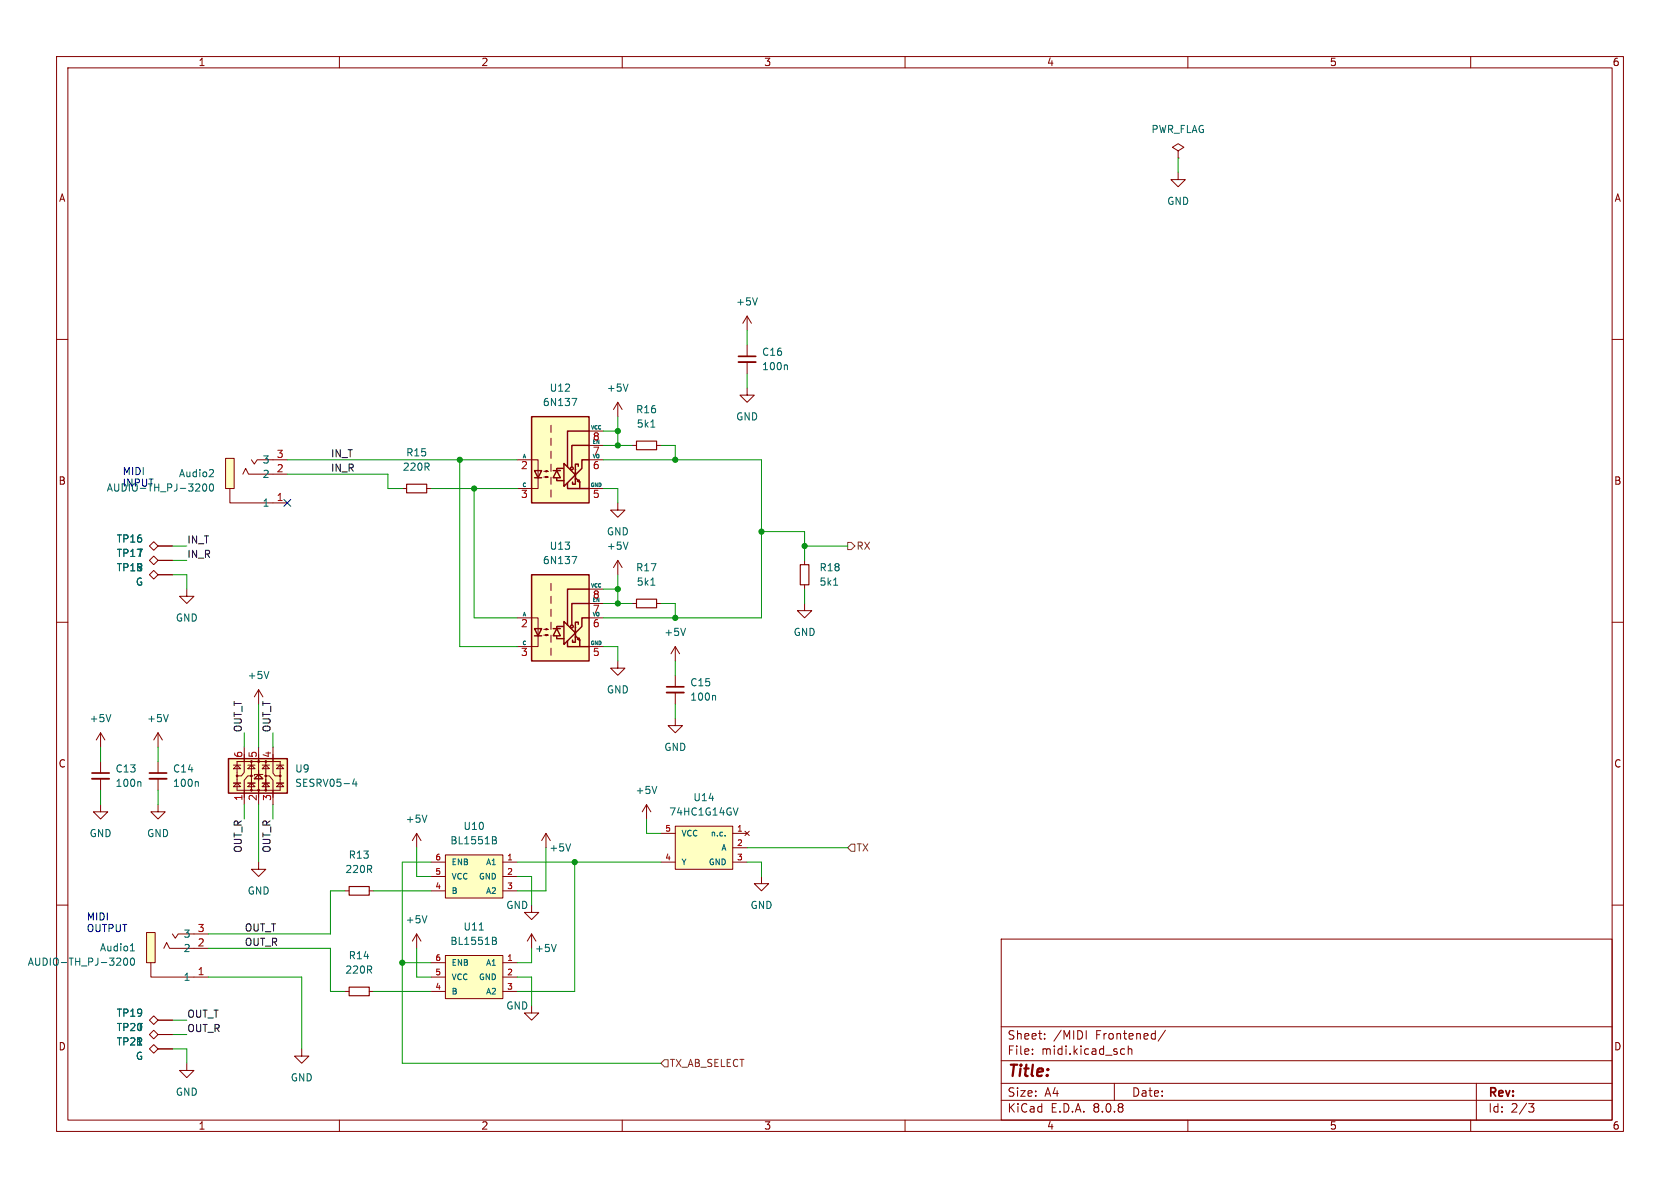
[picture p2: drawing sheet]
<svg xmlns="http://www.w3.org/2000/svg" width="297mm" height="210mm" viewBox="0 0 297 210" stroke-linecap="round" stroke-linejoin="round" font-family="sans-serif">
<g fill="none" stroke="#840000" stroke-width=".18">
<path d="M10 10h277v190h-277zM12 12h273v186h-273zM60 10v2M110 10v2M160 10v2M210 10v2M260 10v2M10 60h2M109.2 71.1l-.7 1.3M109.2 71.1v2.6M109.2 71.1l.8 1.3M285 60h2"/>
<path d="M10 110h2M285 110h2M10 160h2M177 166h108v32h-108zM285 160h2M26.4 180.3l.8-.7 .7 .7-.7 .8zM27.9 180.3h2.6M60 198v2M110 198v2M160 198v2M177 194.5h108M177 191.5h108"/>
<path d="M177 187.5h108M177 181.5h108M182.5 186.3v.1M182.5 185.5v.1M184.7 183.6v.1M184.7 182.8v.1M192 182.2v1.5M197 191.5v3M198.2 186.3h.6M198.2 185.5h.6M199.5 185.5l.2-.1 .3 .1 .1 .9M199.5 184.9v1.5"/>
<path d="M206 182.1l-1.3 2M210 198v2M260 198v2M261 191.5v6.5M270.2 195.1h1l-.5 .6 .4 .1 .1 .5-.3 .3h-.4"/>
</g>
<path d="M111 67.9l-.4 1.3" fill="none" stroke="#006464" stroke-width=".18"/>
<path d="M94 73.7h10.1v15.2h-10.1z" fill="#ffffc2"/>
<g fill="none" stroke="#840000" stroke-width=".25">
<path d="M94 73.7h10.1v15.2h-10.1zM104.1 76.2h-3.8v6.4M104.1 78.7h-3v3.9M94.5 83.2h1.3l-.7 1.3zM94.5 84.5h1.3M97.8 83.2h1.3M98.4 84.6v.4h1.3M98.4 83.2l.7 1.3h-1.3zM99.6 82.8h-1.2v.4M99.7 81.9l2 2-2 2.1zM100.3 85.3v1.1h3.8M101.7 84.6v1h-.5v-.4"/>
<path d="M101.7 84.5l.8 .7-.1-.4-.3 .3 .4 .1v1.2M101.7 82.9v1.9M102.2 82.4v-.4h-.5v1.1M104.1 81.3h-1.2v1.5l-1 1"/>
<circle cx="101.1" cy="82.8" r=".25"/>
</g>
<g fill="none" stroke="#840000" stroke-width=".18">
<path d="M97.4 75.2v1.3M97.4 77.5v1.2M97.4 79.8v1.2M104.1 78.7h2.6M104.1 76.2h2.6M91.4 81.3h3.7v5.1h-3.7M96.1 84.3h.8l-.4 .2v-.3l.4 .1M96.1 83.3h.8l-.4 .1v-.2l.4 .1M97.4 82v1.3M97.4 84.3v1.3M97.4 86.6v1.3M104.1 81.3h2.6"/>
<path d="M104.1 86.4h2.6M109.2 116.8v1.3h1.3l-1.3 1.3-1.3-1.3h1.3M119.4 114.3v2.5M119.4 119.4v2M119.4 114.3l-.8 1.3M119.4 114.3l.7 1.3M119.4 127v1.3h1.2l-1.2 1.2-1.3-1.2h1.3M119.4 122.4v2.1"/>
</g>
<path d="M101.1 70.4h.9l-.6 1.3M121.2 111.1l-.4 1.2M126.3 122.9l.2 .2v.7" fill="none" stroke="#006464" stroke-width=".18"/>
<path d="M117.9 122.4h3" fill="none" stroke="#840000" stroke-width=".33"/>
<path d="M117.9 121.4h3" fill="none" stroke="#840000" stroke-width=".3"/>
<path d="M94 101.6h10.1v15.2h-10.1z" fill="#ffffc2"/>
<g fill="none" stroke="#840000" stroke-width=".25">
<path d="M94 101.6h10.1v15.2h-10.1zM94.5 111.1h1.3l-.7 1.3zM94.5 112.4h1.3M97.8 111.1h1.3M98.4 112.5v.4h1.3M98.4 111.1l.7 1.3h-1.3zM99.6 110.7h-1.2v.4M99.7 109.9l2 2-2 2zM100.3 113.3v1h3.8M101.7 112.5v1h-.5v-.3M101.7 112.4l.8 .8-.1-.4-.3 .2 .4 .2v1.1M101.7 110.9v1.9"/>
<path d="M102.2 110.4v-.4h-.5v1M104.1 104.1h-3.8v6.4M104.1 106.7h-3v3.8M104.1 109.2h-1.2v1.5l-1 1.1"/>
<circle cx="101.1" cy="110.7" r=".25"/>
</g>
<g fill="none" stroke="#840000" stroke-width=".18">
<path d="M111.8 78.7h.7M116.1 78.7h.7M26.4 96.5l.8-.7 .7 .7-.7 .8zM27.2 98.3l.7 .8-.7 .7-.8-.7zM27.9 99.1h2.6M27.9 96.5h2.6M71.1 86.4h.8M75.4 86.4h.8M109.2 88.9v1.3h1.3l-1.3 1.2-1.3-1.2h1.3M26.4 101.6l.8-.8 .7 .8-.7 .8zM27.9 101.6h2.6M33 104.1v1.3h1.3l-1.3 1.3-1.3-1.3h1.3"/>
<path d="M91.4 109.2h3.7v5.1h-3.7M96.1 112.3h.8l-.4 .1v-.3l.4 .2M96.1 111.3h.8l-.4 .1v-.3l.4 .2M97.4 103.1v1.3M97.4 105.4v1.3M97.4 107.7v1.3M97.4 110v1.3M97.4 112.3v1.2M97.4 114.6v1.2M104.1 109.2h2.6M104.1 114.3h2.6M104.1 106.7h2.6"/>
<path d="M104.1 104.1h2.6M111.8 106.7h.7M116.1 106.7h.7M26.4 182.9l.8-.8 .7 .8-.7 .7zM27.9 182.9h2.6"/>
</g>
<path d="M115.1 75.5h.7M101.1 98.4h.9l-.6 1.2M115.1 103.4h.7" fill="none" stroke="#006464" stroke-width=".18"/>
<path d="M112.5 78h3.6v1.5h-3.6zM71.9 85.6h3.5v1.5h-3.5zM112.5 105.9h3.6v1.5h-3.6z" fill="none" stroke="#840000" stroke-width=".2"/>
<path d="M39.9 81h1.5v5.4h-1.5z" fill="#ffffc2"/>
<path d="M39.9 81h1.5v5.4h-1.5zM40.6 86.4v2.5h10.2M42.9 83.8l.5-1 .5 1h6.9M44.4 81.3l.6 .7 .5-.7h5.3M17.8 142.2v1.3h1.2l-1.2 1.3-1.3-1.3h1.3M73.7 147.3l-.8 1.3M73.7 147.3v2.6M73.7 147.3l.7 1.3M61 175.3h.7M65.3 175.3h.7M33 188v1.2h1.3l-1.3 1.3-1.3-1.3h1.3M53.3 185.4v1.3h1.3l-1.3 1.3-1.2-1.3h1.2" fill="none" stroke="#840000" stroke-width=".18"/>
<path d="M36 85.6l.1-.1a.68 .68 0 0 1 .5 .7 .68 .68 0 0 1-.5 .6 .84 .84 0 0 1-.1-1.2zM37.2 85.6l.1-.1a.68 .68 0 0 1 .5 .7 .68 .68 0 0 1-.5 .6 .84 .84 0 0 1-.1-1.2zM37.5 83l.2 .2v.3l-.7 .8h.7M75.5 144.1l-.4 1.3" fill="none" stroke="#006464" stroke-width=".18"/>
<path d="M61.7 174.5h3.6v1.5h-3.6z" fill="none" stroke="#840000" stroke-width=".2"/>
<path d="M78.7 151.1h10.2v7.7h-10.2z" fill="#ffffc2"/>
<path d="M76.2 152.4h2.5M76.2 154.9h2.5M76.2 157.5h2.5M78.7 151.1h10.2v7.7h-10.2zM88.9 152.4h2.5M88.9 154.9h2.5M88.9 157.5h2.5M114.3 142.2l-.8 1.3M114.3 142.2v2.6M114.3 142.2l.8 1.3M134.6 154.9v1.3h1.3l-1.3 1.3-1.3-1.3h1.3" fill="none" stroke="#840000" stroke-width=".18"/>
<path d="M116.1 139l-.4 1.3M87.1 147.9l.6 .1v.3l-.2 .2M87.1 148.5h.4M87.5 148.5l.3 .2-.1 .3-.6 .2" fill="none" stroke="#006464" stroke-width=".18"/>
<path d="M119.4 146.1h10.1v7.6h-10.1z" fill="#ffffc2"/>
<path d="M96.5 147.3l-.7 1.3M96.5 147.3v2.6M96.5 147.3l.8 1.3M116.8 147.3h2.6M116.8 152.4h2.6M119.4 146.1h10.1v7.6h-10.1zM129.5 147.3h2.6M129.5 149.9h2.6M129.5 152.4h2.6M131.7 146.9l.8 .8M132.5 146.9l-.8 .8M94 177.8v1.3h1.2l-1.2 1.2-1.3-1.2h1.3" fill="none" stroke="#840000" stroke-width=".18"/>
<path d="M100.9 149.2l-.4 1.2M128.2 147.7v.1M130.5 142.8l-.4 1.3" fill="none" stroke="#006464" stroke-width=".18"/>
<path d="M78.7 168.9h10.2v7.6h-10.2z" fill="#ffffc2"/>
<g fill="none" stroke="#840000" stroke-width=".18">
<path d="M109.2 99.1l-.7 1.2M109.2 99.1v2.5M109.2 99.1l.8 1.2M17.8 129.5v2.6M17.8 134.6v2.1M17.8 137.7v2M17.8 129.5l-.8 1.3M17.8 129.5l.7 1.3M27.9 129.5l-.7 1.3M27.9 129.5v2.6M27.9 134.6v2.1M27.9 137.7v2"/>
<path d="M27.9 129.5l.8 1.3M27.9 142.2v1.3h1.3l-1.3 1.3-1.2-1.3h1.2M76.2 170.2h2.5M76.2 172.7h2.5M76.2 175.3h2.5M78.7 168.9h10.2v7.6h-10.2zM88.9 170.2h2.5M88.9 172.7h2.5M88.9 175.3h2.5M94 160v1.3h1.2l-1.2 1.3-1.3-1.3h1.3M94 165.1l-.8 1.3M94 165.1v2.5"/>
<path d="M94 165.1l.7 1.3"/>
</g>
<path d="M111 95.8l-.4 1.3M19.6 126.3l-.4 1.3M24.7 138.2l.2 .2v.6M29.8 126.3l-.5 1.3M34.9 138.2l.2 .2v.6M84.7 164.4h.8M87.1 165.7l.6 .1v.2l-.2 .3M87.1 166.3h.4M87.5 166.3l.3 .2-.1 .3-.6 .1M98.3 166.9l-.4 1.3" fill="none" stroke="#006464" stroke-width=".18"/>
<path d="M16.3 137.7h3M26.4 137.7h3.1" fill="none" stroke="#840000" stroke-width=".33"/>
<path d="M16.3 136.7h3M26.4 136.7h3.1" fill="none" stroke="#840000" stroke-width=".3"/>
<path d="M25.9 164.8h1.5v5.4h-1.5z" fill="#ffffc2"/>
<path d="M45.7 121.9l-.7 1.3M45.7 121.9v2.6M45.7 121.9l.8 1.3M25.9 164.8h1.5v5.4h-1.5zM26.7 170.2v2.5h10.1M29 167.6l.5-1 .5 1h6.8M30.5 165.1l.5 .8 .5-.8h5.3" fill="none" stroke="#840000" stroke-width=".18"/>
<path d="M47.5 118.7l-.4 1.3M22 169.4h.1a.68 .68 0 0 1 .5 .6 .68 .68 0 0 1-.5 .6 .84 .84 0 0 1-.1-1.2zM23.1 168.1h.7M23.2 169.5l.2-.1a.68 .68 0 0 1 .4 .6 .68 .68 0 0 1-.4 .6l-.2-.1-.1-.3zM23.3 167l.1-.2v1.3" fill="none" stroke="#006464" stroke-width=".18"/>
<path d="M40.4 134.1h10.4v6.1h-10.4z" fill="#ffffc2"/>
<path d="M40.4 134.1h10.4v6.1h-10.4z" fill="none" stroke="#840000" stroke-width=".25"/>
<g fill="none" stroke="#840000" stroke-width=".18">
<path d="M208.3 30.5v1.3h1.2l-1.2 1.2-1.3-1.2h1.3M208.3 26.7l1-.7-1-.6-1 .6 1 .7v1.2M208.3 27.9h.1M132.1 55.9l-.8 1.3M132.1 55.9v2.5M132.1 55.9l.7 1.3M132.1 68.6v1.3h1.2l-1.2 1.2-1.3-1.2h1.3M132.1 61v2M132.1 64v2M27.9 96.5h2.6M27.9 99.1h2.6M142.2 99.1v.7"/>
<path d="M27.9 101.6h2.6M142.2 106.7v1.3h1.3l-1.3 1.2-1.2-1.2h1.2M142.2 103.4v.7M41.3 138.4h1.2M41.3 135.3h1.2M41.9 138.4l.6 .7h-1.2zM41.9 135.3l.6 .6h-1.2zM41.9 134.6h7.6v5.1h-7.6zM43.2 133.4v3.1l-.5 .7h-.9M43.2 132.1v2.5M43.2 139.7v2.5M43.8 138.4h1.3"/>
<path d="M43.8 135.3h1.3M44.4 137.2h-.6l-.6 .7v3.1M44.4 138.4l.7 .7h-1.3zM44.4 135.3l.7 .6h-1.3zM44.4 134.6v5.1M45.7 136.9l.8 .8h-1.5zM45.7 132.1v10.1M46.4 138.4h1.2M46.4 135.3h1.2M46.5 136.9h-1.5v.3M46.9 137.2h.7l.7 .7v3.1M47 138.4l.6 .7h-1.2z"/>
<path d="M47 135.3l.6 .6h-1.2zM47 134.6v5.1M48.3 133.4v3.3l.3 .5h.9M48.3 132.1v2.5M48.3 139.7v2.5M48.9 138.4h1.3M48.9 135.3h1.3M49.5 138.4l.7 .7h-1.3zM49.5 135.3l.7 .6h-1.3zM45.7 152.4v1.3h1.3l-1.3 1.2-1.3-1.2h1.3M61 157.5h.7M65.3 157.5h.7"/>
<path d="M73.7 165.1l-.8 1.3M73.7 165.1v2.5M73.7 165.1l.7 1.3M26.4 185.4l.8-.7 .7 .7-.7 .8zM27.9 185.4h2.6M27.9 180.3h2.6M27.9 182.9h2.6"/>
<circle cx="41.9" cy="137.2" r=".13"/>
<circle cx="44.4" cy="134.6" r=".13"/>
<circle cx="44.4" cy="137.2" r=".13"/>
<circle cx="44.4" cy="139.7" r=".13"/>
<circle cx="45.7" cy="134.6" r=".13"/>
<circle cx="45.7" cy="139.7" r=".13"/>
<circle cx="47" cy="134.6" r=".13"/>
<circle cx="47" cy="137.2" r=".13"/>
<circle cx="47" cy="139.7" r=".13"/>
<circle cx="49.5" cy="137.2" r=".13"/>
</g>
<path d="M133.9 52.6l-.4 1.3M139 64.5l.2 .2v.7M147.4 103.4h.7M62.6 137.7l-.3 .9h.8M62.9 138.2v.8M75.5 161.9l-.4 1.2" fill="none" stroke="#006464" stroke-width=".18"/>
<path d="M130.6 64h3" fill="none" stroke="#840000" stroke-width=".33"/>
<path d="M130.6 63h3" fill="none" stroke="#840000" stroke-width=".3"/>
<path d="M141.5 99.8h1.5v3.6h-1.5zM61.7 156.7h3.6v1.5h-3.6z" fill="none" stroke="#840000" stroke-width=".2"/>
<path d="M149.9 95.9h.6l.6 .6-.6 .7h-.6zM150.5 149.2h.6v1.3h-.6l-.6-.6zM117.5 187.3h.6v1.3h-.6l-.7-.6z" fill="none" stroke="#725600" stroke-width=".18"/>
<g fill="none" stroke="#009600" stroke-width=".18">
<path d="M208.3 27.9v2.6M132.1 58.4v2.6M106.7 78.7h5.1M106.7 76.2h2.5M109.2 73.7v5M116.8 78.7h2.6v2.6M132.1 66v2.6M30.5 96.5h2.5M30.5 99.1h2.5M50.8 81.3h40.6M50.8 83.8h17.8v2.6h2.5M76.2 86.4h15.2"/>
<path d="M81.3 81.3v33h10.1M83.8 86.4v22.8h7.6M106.7 81.3h27.9v27.9h-27.9M106.7 86.4h2.5v2.5M134.6 94h7.6v5.1M142.2 96.5h7.7M30.5 101.6h2.5v2.5M106.7 114.3h2.5v2.5M106.7 106.7h5.1M106.7 104.1h2.5M109.2 101.6v5.1M116.8 106.7h2.6v2.5"/>
<path d="M119.4 116.8v2.6M142.2 104.1v2.6M17.8 132.1v2.5M17.8 139.7v2.5M27.9 132.1v2.5M27.9 139.7v2.5M43.2 129.5v2.6M45.7 124.5v7.6M48.3 129.5v2.6M119.4 124.5v2.5M43.2 142.2v2.6M45.7 142.2v10.2"/>
<path d="M48.3 142.2v2.6M61 157.5h-2.6v7.6h-21.6M66 157.5h10.2M73.7 149.9v5h2.5M76.2 152.4h-5.1v35.6h45.7M91.4 154.9h2.6v5.1M91.4 152.4h25.4M96.5 149.9v7.6h-5.1M101.6 152.4v22.9h-10.2M114.3 144.8v2.5h2.5M132.1 152.4h2.5v2.5M132.1 149.9h17.8"/>
<path d="M36.8 172.7h16.5v12.7M36.8 167.6h21.6v7.7h2.6M66 175.3h10.2M71.1 170.2h5.1M73.7 167.6v5.1h2.5M91.4 172.7h2.6v5.1M94 167.6v2.6h-2.6M30.5 185.4h2.5v2.6M30.5 180.3h2.5M30.5 182.9h2.5"/>
</g>
<path d="M50.2 88.3l1.2 1.2M51.4 88.3l-1.2 1.2" fill="none" stroke="#000084" stroke-width=".18"/>
<g fill="#009600" stroke="#009600" stroke-width=".18">
<circle cx="134.6" cy="94" r=".46"/>
<circle cx="109.2" cy="78.7" r=".46"/>
<circle cx="119.4" cy="81.3" r=".46"/>
<circle cx="142.2" cy="96.5" r=".46"/>
<circle cx="71.1" cy="170.2" r=".46"/>
<circle cx="81.3" cy="81.3" r=".46"/>
<circle cx="83.8" cy="86.4" r=".46"/>
<circle cx="109.2" cy="76.2" r=".46"/>
<circle cx="109.2" cy="106.7" r=".46"/>
<circle cx="109.2" cy="104.1" r=".46"/>
<circle cx="119.4" cy="109.2" r=".46"/>
<circle cx="101.6" cy="152.4" r=".46"/>
</g>
<text font-size="2.8" fill="#840000" x="178" y="190.9">Title:</text>
<g font-size="2.1" fill="#840000">
<text x="178" y="184">Sheet:</text>
<text x="186.2" y="184">/MIDI</text>
<text x="193.7" y="184">Frontened/</text>
<text x="178" y="186.7">File:</text>
<text x="184.1" y="186.7">midi.kicad_sch</text>
<text x="178" y="196.9">KiCad</text>
<text x="178" y="194.1">Size:</text>
<text x="184.7" y="194.1">A4</text>
<text x="185.7" y="196.9">E.D.A.</text>
<text x="193.3" y="196.9">8.0.8</text>
<text x="200" y="194.1">Date:</text>
<text x="263" y="194.3">Rev:</text>
<text x="263" y="196.9">Id:</text>
<text x="267.1" y="196.9">2/3</text>
</g>
<g font-size="1.8" fill="#840000">
<text x="35" y="11.9">1</text>
<text x="85" y="11.9">2</text>
<text x="135" y="11.9">3</text>
<text x="185" y="11.9">4</text>
<text x="235" y="11.9">5</text>
<text x="285" y="11.9">6</text>
<text x="10.3" y="35.9">A</text>
<text x="285.3" y="35.9">A</text>
<text x="10.3" y="85.9">B</text>
<text x="285.3" y="85.9">B</text>
<text x="10.3" y="135.9">C</text>
<text x="285.3" y="135.9">C</text>
<text x="10.3" y="185.9">D</text>
<text x="285.3" y="185.9">D</text>
<text x="35" y="199.9">1</text>
<text x="85" y="199.9">2</text>
<text x="135" y="199.9">3</text>
<text x="185" y="199.9">4</text>
<text x="235" y="199.9">5</text>
<text x="285" y="199.9">6</text>
</g>
<g font-size="1.8" fill="#006464">
<text x="203.5" y="23.7">PWR_FLAG</text>
<text x="206.2" y="36.4">GND</text>
<text x="130" y="54.2">+5V</text>
<text x="134.6" y="65.6">100n</text>
<text x="134.6" y="63.1">C16</text>
<text x="95.9" y="72">6N137</text>
<text x="97.1" y="69.4">U12</text>
<text x="107.2" y="69.4">+5V</text>
<text x="112.4" y="73.3">R16</text>
<text x="112.5" y="75.8">5k1</text>
<text x="130" y="74.5">GND</text>
<text x="46.3" y="82.1">3</text>
<text x="71.1" y="83.4">220R</text>
<text x="71.7" y="80.9">R15</text>
<text x="18.8" y="87.1">AUDIO-TH_PJ-3200</text>
<text x="31.5" y="84.6">Audio2</text>
<text x="46.3" y="89.8">1</text>
<text x="46.3" y="84.7">2</text>
<text x="107.2" y="94.8">GND</text>
<text x="20.5" y="101.2">TP18</text>
<text x="20.5" y="98.7">TP17T</text>
<text x="20.5" y="96.1">TP16</text>
<text x="23.9" y="101.2">R</text>
<text x="95.9" y="99.9">6N137</text>
<text x="97.1" y="97.4">U13</text>
<text x="107.2" y="97.4">+5V</text>
<text x="112.4" y="101.2">R17</text>
<text x="144.8" y="101.2">R18</text>
<text x="23.9" y="103.7">G</text>
<text x="112.5" y="103.7">5k1</text>
<text x="144.8" y="103.7">5k1</text>
<text x="31" y="110.1">GND</text>
<text x="117.3" y="112.6">+5V</text>
<text x="140.2" y="112.6">GND</text>
<text x="43.7" y="120.2">+5V</text>
<text x="107.2" y="122.8">GND</text>
<text x="121.9" y="124.1">100n</text>
<text x="121.9" y="121.5">C15</text>
<text x="15.7" y="127.9">+5V</text>
<text x="25.9" y="127.9">+5V</text>
<text x="20.3" y="136.8">C13</text>
<text x="30.5" y="136.8">C14</text>
<text x="52.1" y="136.8">U9</text>
<text x="117.3" y="132.9">GND</text>
<text x="20.3" y="139.3">100n</text>
<text x="30.5" y="139.3">100n</text>
<text x="52.1" y="139.3">SESRV05-4</text>
<text x="112.3" y="140.6">+5V</text>
<text x="122.5" y="141.8">U14</text>
<text x="15.7" y="148.2">GND</text>
<text x="25.9" y="148.2">GND</text>
<text x="71.6" y="145.6">+5V</text>
<text x="79.5" y="149.5">BL1551B</text>
<text x="81.8" y="146.9">U10</text>
<text x="118.2" y="144.4">74HC1G14GV</text>
<text x="60.9" y="154.5">220R</text>
<text x="61.6" y="152">R13</text>
<text x="97" y="150.7">+5V</text>
<text x="43.7" y="158.3">GND</text>
<text x="89.4" y="160.9">GND</text>
<text x="132.6" y="160.9">GND</text>
<text x="32.4" y="166">3</text>
<text x="71.6" y="163.4">+5V</text>
<text x="79.5" y="167.2">BL1551B</text>
<text x="81.8" y="164.7">U11</text>
<text x="4.8" y="170.9">AUDIO-TH_PJ-3200</text>
<text x="17.6" y="168.4">Audio1</text>
<text x="32.4" y="173.6">1</text>
<text x="32.4" y="168.5">2</text>
<text x="60.9" y="172.3">220R</text>
<text x="61.6" y="169.8">R14</text>
<text x="94.5" y="168.5">+5V</text>
<text x="20.5" y="179.9">TP19</text>
<text x="89.4" y="178.7">GND</text>
<text x="20.5" y="182.5">TP20T</text>
<text x="20.5" y="185">TP21</text>
<text x="23.9" y="185">R</text>
<text x="23.9" y="187.6">G</text>
<text x="51.3" y="191.4">GND</text>
<text x="31" y="193.9">GND</text>
</g>
<g font-size="1.8" fill="#a90000">
<text x="48.8" y="83.6">2</text>
<text x="48.8" y="81">3</text>
<text x="92" y="83.3">2</text>
<text x="104.7" y="83.3">6</text>
<text x="104.7" y="80.7">7</text>
<text x="104.7" y="78.2">8</text>
<text x="48.8" y="88.6">1</text>
<text x="92" y="88.3">3</text>
<text x="104.7" y="88.3">5</text>
<text x="104.7" y="106.1">8</text>
<text x="92" y="111.2">2</text>
<text x="104.7" y="111.2">6</text>
<text x="104.7" y="108.7">7</text>
<text x="92" y="116.3">3</text>
<text x="104.7" y="116.3">5</text>
<text x="42.9" y="134.1" transform="rotate(-90 42.9 134.1)">6</text>
<text x="45.5" y="134.1" transform="rotate(-90 45.5 134.1)">5</text>
<text x="48" y="134.1" transform="rotate(-90 48 134.1)">4</text>
<text x="42.9" y="141.7" transform="rotate(-90 42.9 141.7)">1</text>
<text x="45.5" y="141.7" transform="rotate(-90 45.5 141.7)">2</text>
<text x="48" y="141.7" transform="rotate(-90 48 141.7)">3</text>
<text x="34.9" y="167.4">2</text>
<text x="34.9" y="164.8">3</text>
<text x="34.9" y="172.5">1</text>
</g>
<g font-size="1.8" fill="#0f0f0f">
<text x="58.4" y="80.9">IN_T</text>
<text x="58.4" y="83.5">IN_R</text>
<text x="33" y="98.7">IN_R</text>
<text x="33" y="96.2">IN_T</text>
<text x="42.8" y="129.5" transform="rotate(-90 42.8 129.5)">OUT_T</text>
<text x="47.9" y="129.5" transform="rotate(-90 47.9 129.5)">OUT_T</text>
<text x="42.8" y="150.8" transform="rotate(-90 42.8 150.8)">OUT_R</text>
<text x="47.9" y="150.8" transform="rotate(-90 47.9 150.8)">OUT_R</text>
<text x="43.2" y="164.8">OUT_T</text>
<text x="43.2" y="167.3">OUT_R</text>
<text x="33" y="180">OUT_T</text>
<text x="33" y="182.5">OUT_R</text>
</g>
<g font-size="1.8" fill="#0000c2">
<text x="21.6" y="84.1">MIDI</text>
<text x="21.6" y="86.1">INPUT</text>
<text x="15.2" y="162.8">MIDI</text>
<text x="15.2" y="164.9">OUTPUT</text>
</g>
<g font-size="1.8" fill="#725600">
<text x="151.3" y="97.4">RX</text>
<text x="151.3" y="150.7">TX</text>
<text x="118.3" y="188.8">TX_AB_SELECT</text>
</g>
<g font-size="1.4" fill="#a90000">
<text x="117.5" y="147.1">5</text>
<text x="130.2" y="147.1">1</text>
<text x="130.2" y="149.6">2</text>
<text x="76.9" y="154.7">5</text>
<text x="76.9" y="152.1">6</text>
<text x="89.6" y="152.1">1</text>
<text x="89.6" y="154.7">2</text>
<text x="117.5" y="152.1">4</text>
<text x="130.2" y="152.1">3</text>
<text x="76.9" y="157.2">4</text>
<text x="89.6" y="157.2">3</text>
<text x="76.9" y="172.5">5</text>
<text x="76.9" y="169.9">6</text>
<text x="89.6" y="169.9">1</text>
<text x="89.6" y="172.5">2</text>
<text x="76.9" y="175">4</text>
<text x="89.6" y="175">3</text>
</g>
<g font-size="1.4" fill="#006464">
<text x="120.4" y="148.1">VCC</text>
<text x="125.5" y="148.1">n.c.</text>
<text x="79.8" y="155.7">VCC</text>
<text x="79.8" y="153.1">ENB</text>
<text x="84.5" y="155.7">GND</text>
<text x="85.8" y="153.1">A1</text>
<text x="120.4" y="153.1">Y</text>
<text x="125.2" y="153.1">GND</text>
<text x="127.4" y="150.6">A</text>
<text x="79.8" y="158.2">B</text>
<text x="85.8" y="158.2">A2</text>
<text x="79.8" y="173.5">VCC</text>
<text x="79.8" y="170.9">ENB</text>
<text x="84.5" y="173.5">GND</text>
<text x="85.8" y="170.9">A1</text>
<text x="79.8" y="176">B</text>
<text x="85.8" y="176">A2</text>
</g>
<g font-size=".9" fill="#006464">
<text x="104.3" y="75.9">VCC</text>
<text x="92.3" y="81">A</text>
<text x="104.6" y="81">VO</text>
<text x="92.2" y="86.1">C</text>
<text x="104.3" y="86.1">GND</text>
<text x="104.3" y="103.9">VCC</text>
<text x="92.3" y="109">A</text>
<text x="104.6" y="109">VO</text>
<text x="92.2" y="114">C</text>
<text x="104.3" y="114">GND</text>
</g>
<g font-size=".9" fill="#a90000">
<text x="104.6" y="78.5">EN</text>
<text x="104.6" y="106.4">EN</text>
</g>
</svg>
